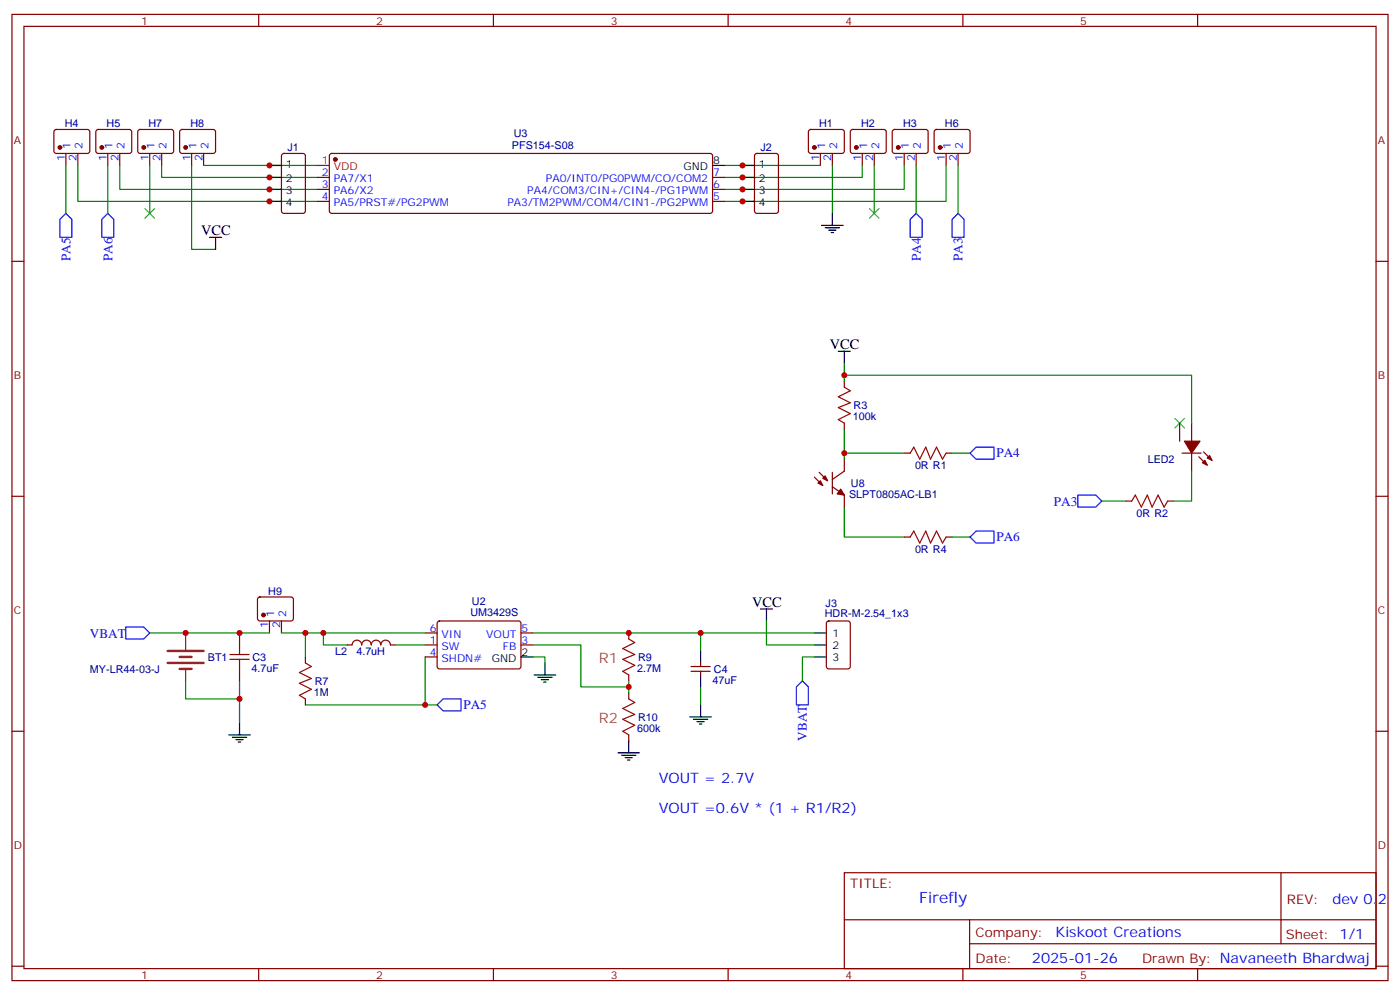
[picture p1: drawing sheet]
<svg xmlns="http://www.w3.org/2000/svg" width="412mm" height="293mm" viewBox="0 0 412 293" stroke-linecap="round" stroke-linejoin="round" font-family="sans-serif">
<g fill="none" stroke="#870000" stroke-width=".35">
<path d="M3.5 4.2h405.4v284.4h-405.4zM7.1 7.8h398.2v277.2h-398.2zM76.2 4.2v3.6M145.3 4.2v3.6M214.5 4.2v3.6M283.6 4.2v3.6M352.8 4.2v3.6M16.1 38.3l.5-.2 9.4 .1 .5 .6-.1 5.9-.6 .5-9.5-.1-.4-.6v-5.7zM28.5 38.3l.4-.2 9.5 .1 .4 .6-.1 5.9-.6 .5-9.4-.1-.5-.6v-5.7zM40.8 38.3l.5-.2 9.4 .1 .5 .6-.1 5.9-.7 .5-9.4-.1-.4-.6v-5.7zM53.2 38.3l.4-.2 9.5 .1 .4 .6-.1 5.9-.6 .5-9.5-.1-.4-.6v-5.7zM238.4 38.3l.4-.2 9.5 .1 .4 .6-.1 5.9-.6 .5-9.4-.1-.5-.6v-5.7z"/>
<path d="M250.7 38.3l.5-.2 9.4 .1 .5 .6-.1 5.9-.7 .5-9.4-.1-.4-.6v-5.7zM263.1 38.3l.4-.2 9.5 .1 .4 .6-.1 5.9-.6 .5-9.4-.1-.5-.6v-5.7zM275.4 38.3l.5-.2 9.4 .1 .5 .6-.1 5.9-.7 .5-9.4-.1-.4-.6v-5.7zM19.4 45.2v3.5M22.9 45.2v3.5M31.7 45.2v3.5M35.3 45.2v3.5M44.1 45.2v3.5M47.6 45.2v3.5M56.4 45.2v3.5M60 45.2v3.5M83.1 45.4l.5-.2h5.7l.6 .4 .1 16.5-.5 .6-5.9 .1-.6-.5-.1-16.4z"/>
<path d="M93.5 52.2h3.5M93.5 55.7h3.5M93.5 59.3h3.5M97.2 45.4l.5-.2h111.5l.5 .2 .2 .5v16.2l-.2 .5-.5 .2h-111.5l-.5-.2-.2-.5v-16.2zM209.9 52.2h3.5M209.9 55.7h3.5M209.9 59.3h3.5M222.5 45.4l.5-.2h5.6l.7 .4v16.5l-.5 .6-5.8 .1-.7-.5-.1-16.4zM241.7 45.2v3.5M245.2 45.2v3.5M254 45.2v3.5M257.5 45.2v3.5"/>
<path d="M266.3 45.2v3.5M269.9 45.2v3.5M278.7 45.2v3.5M282.2 45.2v3.5M3.5 76.9h3.6M405.3 76.9h3.6M248.7 112.2v1.7M241.3 139l2.5 2.5M245.2 139v6.3M248.7 124.5v1.8M248.7 135.1v3.5l-3.5 2.5M266.3 133.3h1.8"/>
<path d="M278.7 133.3h1.8M347.5 124.5v5.3M348.2 133.3h5.6M351 124.5v5.3M351 133.3v5.3M353.1 134.4l2.5 2.5M354.5 133l2.5 2.5M3.5 146.1h3.6M239.9 140.4l2.5 2.5M245.2 143.2l3.5 2.5v3.5M266.3 158h1.8M278.7 158h1.8"/>
<path d="M331.6 147.5h1.8M344 147.5h1.7M405.3 146.1h3.6M76.1 175.9l.5-.2h9.4l.4 .7v5.9l-.7 .4h-9.4l-.5-.7v-5.6zM70.6 186.3v3.5M70.6 196.8v3.6M79.4 182.7v3.6M82.9 182.7v3.6M90 193.3v1.8M102.3 189.8h1.4a1.41 1.41 0 0 1 1.4-1.4 1.41 1.41 0 0 1 1.4 1.4 1.41 1.41 0 0 1 1.5-1.4 1.41 1.41 0 0 1 1.4 1.4 1.41 1.41 0 0 1 1.4-1.4 1.41 1.41 0 0 1 1.4 1.4 1.41 1.41 0 0 1 1.4-1.4 1.41 1.41 0 0 1 1.4 1.4h1.4M125.2 189.8h3.6M125.2 193.3h3.6"/>
<path d="M125.2 186.3h3.6M129 182.9l.5-.2 23.5 .1 .5 .6-.1 13-.6 .4h-23.6l-.4-.7v-12.7zM153.5 189.8h3.5M153.5 186.3h3.5M185.2 186.3v1.7M185.2 198.6v1.8M203.6 197.6h5.6M203.6 196.1h5.6M206.4 195.1v1M206.4 197.6v1M243.7 182.9l.4-.2h5.7l.6 .5 .1 12.9-.5 .7h-5.9l-.6-.4-.1-13zM3.5 215.2h3.6"/>
<path d="M90 205.7v1.7M185.2 203.9v1.8M185.2 216.3v1.7M405.3 215.2h3.6M248.7 256.8h156.6v28.2h-156.6zM377.3 256.8v20.9M248.7 270.7h156.5M285.6 277.7h119.6M285.6 270.7v14.1M3.5 284.3h3.6M76.2 285v3.6M145.3 285v3.6"/>
<path d="M214.5 285v3.6M283.6 285v3.6M352.8 285v3.6M405.3 284.3h3.6"/>
</g>
<g fill="none" stroke="#008700" stroke-width=".35">
<path d="M19.4 48.7v14.1M22.9 48.7v10.6h70.6M31.7 48.7v14.1M35.3 48.7v7h58.2M44.1 48.7v14.1M47.6 48.7v3.5h45.9M56.4 48.7v24.7h7.1M60 48.7h33.5M213.4 48.7h28.3M245.2 48.7v14.1M254 48.7v3.5h-40.6M257.5 48.7v14.1"/>
<path d="M266.3 48.7v7h-52.9M269.9 48.7v14.1M278.7 48.7v10.6h-65.3M282.2 48.7v14.1M248.7 110.4h102.3v14.1M248.7 106.9v5.3M248.7 126.3v7M266.3 133.3h-17.6v1.8M280.5 133.3h5.3M351 138.6v8.9h-5.3M248.7 149.2v8.8h17.6M280.5 158h5.3"/>
<path d="M324.6 147.5h7M44.1 186.3h35.3M82.9 186.3h42.3M90 186.3v7M95.2 186.3v3.5h7.1M116.4 189.8h8.8M125.2 193.3v14.1h-35.2M157 186.3h82.9M157 193.3h3.5v1.8M157 189.8h14.1v12.3h14.1M206.4 186.3v5.3M225.8 182.7v7.1h14.1"/>
<path d="M239.9 193.3h-3.5v7.1M54.7 200.4v5.3h15.9M70.6 200.4v12.3M125.2 207.4h3.6M185.2 200.4v3.5M206.4 202.1v5.3"/>
</g>
<path d="M248.7 113.9l1.8 1.1-3.6 1.8 3.6 1.7-3.6 1.4 3.6 1.8-3.6 1.8 1.8 1M268.1 133.3l1.1-1.7 1.7 3.5 1.8-3.5 1.4 3.5 1.8-3.5 1.7 3.5 1.1-1.8M268.1 158l1.1-1.7 1.7 3.5 1.8-3.5 1.4 3.5 1.8-3.5 1.7 3.5 1.1-1.8M333.4 147.5l1-1.8 1.8 3.5 1.8-3.5 1.4 3.5 1.7-3.5 1.8 3.5 1.1-1.7M67.7 194h5.7M67.7 192.6h5.7M70.6 189.8v2.8M70.6 194v2.8M90 195.1l1.7 1-3.5 1.8 3.5 1.8-3.5 1.4 3.5 1.7-3.5 1.8 1.8 1.1M185.2 188l1.8 1.1-3.6 1.8 3.6 1.7-3.6 1.4 3.6 1.8-3.6 1.8 1.8 1M185.2 205.7l1.8 1-3.6 1.8 3.6 1.8-3.6 1.4 3.6 1.7-3.6 1.8 1.8 1.1" fill="none" stroke="#a10000" stroke-width=".35"/>
<path d="M42.7 61.4l2.8 2.8M45.5 61.4l-2.8 2.8M256.1 61.4l2.8 2.8M258.9 61.4l-2.8 2.8M346.1 123.1l2.8 2.8M348.9 123.1l-2.8 2.8" fill="none" stroke="#3c3" stroke-width=".35"/>
<g fill="#870000" stroke="#870000" stroke-width=".35">
<path d="M354.2 136.2l.7-.7 .7 1.4z"/>
<path d="M355.6 134.8l.7-.7 .7 1.4z"/>
<path d="M348.9 129.8h4.6l-2.5 3.5z"/>
<path d="M247.6 143.9l1.1 1.8-2.1-.4z"/>
<path d="M240.9 142.2l.8-.7 .7 1.4z"/>
<path d="M242.4 140.8l.7-.7 .7 1.4z"/>
<circle cx="276.9" cy="43.4" r=".53"/>
<circle cx="239.9" cy="43.4" r=".53"/>
<circle cx="252.2" cy="43.4" r=".53"/>
<circle cx="264.6" cy="43.4" r=".53"/>
<circle cx="17.6" cy="43.4" r=".53"/>
<circle cx="30" cy="43.4" r=".53"/>
<circle cx="42.3" cy="43.4" r=".53"/>
<circle cx="54.7" cy="43.4" r=".53"/>
<circle cx="77.6" cy="181" r=".53"/>
<circle cx="98.8" cy="46.9" r=".53"/>
</g>
<g fill="none" stroke="#000" stroke-width=".35">
<path d="M79.4 48.7h3.5M79.4 52.2h3.5M79.4 55.7h3.5M79.4 59.3h3.5M209.9 48.7h3.5M218.7 48.7h3.5M218.7 52.2h3.5M218.7 55.7h3.5M218.7 59.3h3.5M61.7 69.8h3.6M63.5 69.8v3.6M242 66.3h6.4"/>
<path d="M243.1 67h4.2M244.1 67.7h2.1M244.8 68.4h.7M245.2 62.8v3.5M246.9 103.4h3.6M248.7 103.4v3.5M224 179.2h3.5M225.8 179.2v3.5M153.5 193.3h3.5M157.3 198.6h6.4M158.4 199.3h4.2M160.5 195.1v3.5"/>
<path d="M206.4 191.6v3.5M206.4 198.6v3.5M239.9 193.3h3.5M239.9 186.3h3.5M239.9 189.8h3.5M67.4 216.3h6.3M68.4 217h4.3M69.5 217.7h2.1M70.2 218.4h.7M70.6 212.7v3.6M159.5 200h2.1M160.2 200.7h.7"/>
<path d="M185.2 218v3.5M203.2 211h6.3M204.3 211.7h4.2M205.3 212.4h2.1M206 213.1h.7M206.4 207.4v3.6M182 221.5h6.4M183.1 222.2h4.2M184.1 223h2.2M184.9 223.7h.7"/>
</g>
<path d="M19.4 62.8l1.8 1.8v5.2h-3.6v-5.2zM31.7 62.8l1.8 1.8v5.2h-3.5v-5.2zM268.1 64.6l1.8-1.8 1.7 1.8v5.2h-3.5zM282.2 62.8l1.8 1.8v5.2h-3.5v-5.2zM287.5 131.6h5.3v3.5h-5.3l-1.7-1.8zM287.5 156.3h5.3v3.5h-5.3l-1.7-1.8zM317.5 145.7h5.3l1.8 1.8-1.8 1.7h-5.3zM37 184.5h5.3l1.8 1.8-1.8 1.7h-5.3zM128.8 207.4l1.7-1.7h5.3v3.5h-5.3zM234.6 202.1l1.8-1.7 1.7 1.7v5.3h-3.5z" fill="none" stroke="#00f" stroke-width=".35"/>
<path d="M93.5 48.7h3.5" fill="none" stroke="#f00" stroke-width=".35"/>
<path d="M54.7 186.3v4.9M54.7 196.8v3.6" fill="none" stroke="#8c2424" stroke-width=".35"/>
<path d="M49.4 195.1h10.6M49.4 191.6h10.6M52.9 196.8h3.5M52.9 193.3h3.5" fill="none" stroke="#8c2424" stroke-width=".71"/>
<g fill="#c00">
<circle cx="248.7" cy="133.3" r=".88"/>
<circle cx="248.7" cy="110.4" r=".88"/>
<circle cx="79.4" cy="48.7" r=".88"/>
<circle cx="79.4" cy="52.2" r=".88"/>
<circle cx="79.4" cy="55.7" r=".88"/>
<circle cx="79.4" cy="59.3" r=".88"/>
<circle cx="218.7" cy="48.7" r=".88"/>
<circle cx="218.7" cy="52.2" r=".88"/>
<circle cx="218.7" cy="55.7" r=".88"/>
<circle cx="218.7" cy="59.3" r=".88"/>
<circle cx="206.4" cy="186.3" r=".88"/>
<circle cx="185.2" cy="186.3" r=".88"/>
<circle cx="185.2" cy="202.1" r=".88"/>
<circle cx="125.2" cy="207.4" r=".88"/>
<circle cx="70.6" cy="205.7" r=".88"/>
<circle cx="70.6" cy="186.3" r=".88"/>
<circle cx="54.7" cy="186.3" r=".88"/>
<circle cx="90" cy="186.3" r=".88"/>
<circle cx="95.3" cy="186.3" r=".88"/>
</g>
<text font-size="4.6" fill="#00f" x="270.8" y="265.8">Firefly</text>
<g font-size="4.2">
<text x="59.3" y="69.1">VCC</text>
<text x="244.5" y="102.7">VCC</text>
<text x="221.5" y="178.5">VCC</text>
</g>
<g font-size="4.2" fill="#963">
<text x="176.4" y="195.1">R1</text>
<text x="176.4" y="212.7">R2</text>
</g>
<g font-size="4.2" fill="#00f">
<text x="194" y="230.4">VOUT = 2.7V</text>
<text x="194" y="239.2">VOUT =0.6V * (1 + R1/R2)</text>
<text x="392.5" y="266.1">dev 0.2</text>
<text x="310.9" y="275.6">Kiskoot Creations</text>
<text x="304" y="283.4">2025-01-26</text>
</g>
<g font-size="3.9" fill="#00f">
<text x="20.7" y="76.9" transform="rotate(-90 20.7 76.9)">PA5</text>
<text x="33.1" y="76.9" transform="rotate(-90 33.1 76.9)">PA6</text>
<text x="271.2" y="76.9" transform="rotate(-90 271.2 76.9)">PA4</text>
<text x="283.6" y="76.9" transform="rotate(-90 283.6 76.9)">PA3</text>
<text x="293.5" y="134.6">PA4</text>
<text x="310.4" y="148.8">PA3</text>
<text x="293.5" y="159.3">PA6</text>
<text x="26.5" y="187.7">VBAT</text>
<text x="136.5" y="208.7">PA5</text>
<text x="237.7" y="218" transform="rotate(-90 237.7 218)">VBAT</text>
</g>
<g font-size="3.9" fill="#800">
<text x="250.5" y="261.4">TITLE:</text>
<text x="379.1" y="266.1">REV:</text>
<text x="287.4" y="275.6">Company:</text>
<text x="378.7" y="276.2">Sheet: 1/1</text>
<text x="287.4" y="283.3">Date:</text>
<text x="336.4" y="283.4">Drawn By: Navaneeth Bhardwaj</text>
</g>
<g font-size="3.2" fill="#800">
<text x="41.6" y="7.2">1</text>
<text x="110.8" y="7.2">2</text>
<text x="179.9" y="7.2">3</text>
<text x="249.1" y="7.2">4</text>
<text x="318.2" y="7.2">5</text>
<text x="4.1" y="42.3">A</text>
<text x="405.9" y="42.3">A</text>
<text x="4.1" y="111.5">B</text>
<text x="405.9" y="111.5">B</text>
<text x="4.1" y="180.6">C</text>
<text x="405.9" y="180.6">C</text>
<text x="4.1" y="249.8">D</text>
<text x="405.9" y="249.8">D</text>
<text x="41.6" y="288">1</text>
<text x="110.8" y="288">2</text>
<text x="179.9" y="288">3</text>
<text x="249.1" y="288">4</text>
<text x="318.2" y="288">5</text>
</g>
<g font-size="3.2" fill="#000080">
<text x="19.1" y="37.5">H4</text>
<text x="31.4" y="37.5">H5</text>
<text x="43.8" y="37.5">H7</text>
<text x="56.1" y="37.5">H8</text>
<text x="151.4" y="40.5">U3</text>
<text x="241.3" y="37.5">H1</text>
<text x="253.7" y="37.5">H2</text>
<text x="266" y="37.5">H3</text>
<text x="278.4" y="37.5">H6</text>
<text x="84.7" y="44.5">J1</text>
<text x="150.8" y="43.7">PFS154-S08</text>
<text x="224" y="44.5">J2</text>
<text x="251.2" y="123.6">100k</text>
<text x="251.5" y="120.4">R3</text>
<text x="338.1" y="136.3">LED2</text>
<text x="250.7" y="143.3">U8</text>
<text x="269.5" y="138.1">0R R1</text>
<text x="250.1" y="146.5">SLPT0805AC-LB1</text>
<text x="334.8" y="152.2">0R R2</text>
<text x="269.5" y="162.8">0R R4</text>
<text x="79" y="175.1">H9</text>
<text x="139" y="178.1">U2</text>
<text x="243.2" y="178.5">J3</text>
<text x="138.6" y="181.4">UM3429S</text>
<text x="243" y="181.7">HDR-M-2.54_1x3</text>
<text x="26.5" y="198">MY-LR44-03-J</text>
<text x="61.2" y="194.4">BT1</text>
<text x="74.1" y="197.7">4.7uF</text>
<text x="74.4" y="194.5">C3</text>
<text x="98.7" y="192.7">L2</text>
<text x="105" y="192.7">4.7uH</text>
<text x="187.7" y="197.7">2.7M</text>
<text x="188" y="194.5">R9</text>
<text x="210.3" y="198">C4</text>
<text x="92.7" y="201.6">R7</text>
<text x="209.9" y="201.3">47uF</text>
<text x="92.4" y="204.8">1M</text>
<text x="187.7" y="215.3">600k</text>
<text x="188" y="212.1">R10</text>
</g>
<g font-size="3.2" fill="#00f">
<text x="19" y="47.3" transform="rotate(-90 19 47.3)">1</text>
<text x="20.8" y="43.9" transform="rotate(-90 20.8 43.9)">1</text>
<text x="22.6" y="47.3" transform="rotate(-90 22.6 47.3)">2</text>
<text x="24.3" y="43.9" transform="rotate(-90 24.3 43.9)">2</text>
<text x="31.4" y="47.3" transform="rotate(-90 31.4 47.3)">1</text>
<text x="33.2" y="43.9" transform="rotate(-90 33.2 43.9)">1</text>
<text x="34.9" y="47.3" transform="rotate(-90 34.9 47.3)">2</text>
<text x="36.7" y="43.9" transform="rotate(-90 36.7 43.9)">2</text>
<text x="43.7" y="47.3" transform="rotate(-90 43.7 47.3)">1</text>
<text x="45.5" y="43.9" transform="rotate(-90 45.5 43.9)">1</text>
<text x="47.3" y="47.3" transform="rotate(-90 47.3 47.3)">2</text>
<text x="49" y="43.9" transform="rotate(-90 49 43.9)">2</text>
<text x="56.1" y="47.3" transform="rotate(-90 56.1 47.3)">1</text>
<text x="57.9" y="43.9" transform="rotate(-90 57.9 43.9)">1</text>
<text x="59.6" y="47.3" transform="rotate(-90 59.6 47.3)">2</text>
<text x="61.4" y="43.9" transform="rotate(-90 61.4 43.9)">2</text>
<text x="241.3" y="47.3" transform="rotate(-90 241.3 47.3)">1</text>
<text x="243.1" y="43.9" transform="rotate(-90 243.1 43.9)">1</text>
<text x="244.8" y="47.3" transform="rotate(-90 244.8 47.3)">2</text>
<text x="246.6" y="43.9" transform="rotate(-90 246.6 43.9)">2</text>
<text x="253.6" y="47.3" transform="rotate(-90 253.6 47.3)">1</text>
<text x="255.4" y="43.9" transform="rotate(-90 255.4 43.9)">1</text>
<text x="257.2" y="47.3" transform="rotate(-90 257.2 47.3)">2</text>
<text x="258.9" y="43.9" transform="rotate(-90 258.9 43.9)">2</text>
<text x="266" y="47.3" transform="rotate(-90 266 47.3)">1</text>
<text x="267.8" y="43.9" transform="rotate(-90 267.8 43.9)">1</text>
<text x="269.5" y="47.3" transform="rotate(-90 269.5 47.3)">2</text>
<text x="271.3" y="43.9" transform="rotate(-90 271.3 43.9)">2</text>
<text x="278.3" y="47.3" transform="rotate(-90 278.3 47.3)">1</text>
<text x="280.1" y="43.9" transform="rotate(-90 280.1 43.9)">1</text>
<text x="281.9" y="47.3" transform="rotate(-90 281.9 47.3)">2</text>
<text x="283.6" y="43.9" transform="rotate(-90 283.6 43.9)">2</text>
<text x="94.8" y="51.9">2</text>
<text x="98.3" y="53.6">PA7/X1</text>
<text x="160.8" y="53.6">PA0/INT0/PG0PWM/CO/COM2</text>
<text x="210.1" y="51.9">7</text>
<text x="94.8" y="55.4">3</text>
<text x="94.8" y="58.9">4</text>
<text x="98.3" y="57.2">PA6/X2</text>
<text x="155.3" y="57.2">PA4/COM3/CIN+/CIN4-/PG1PWM</text>
<text x="210.1" y="58.9">5</text>
<text x="210.1" y="55.4">6</text>
<text x="98.3" y="60.7">PA5/PRST#/PG2PWM</text>
<text x="149.5" y="60.7">PA3/TM2PWM/COM4/CIN1-/PG2PWM</text>
<text x="79" y="184.9" transform="rotate(-90 79 184.9)">1</text>
<text x="80.8" y="181.4" transform="rotate(-90 80.8 181.4)">1</text>
<text x="82.5" y="184.9" transform="rotate(-90 82.5 184.9)">2</text>
<text x="84.3" y="181.4" transform="rotate(-90 84.3 181.4)">2</text>
<text x="126.6" y="185.9">6</text>
<text x="153.6" y="185.9">5</text>
<text x="126.6" y="189.4">1</text>
<text x="130.1" y="191.2">SW</text>
<text x="130.1" y="187.7">VIN</text>
<text x="143.2" y="187.7">VOUT</text>
<text x="148.2" y="191.2">FB</text>
<text x="153.6" y="189.4">3</text>
<text x="126.6" y="193">4</text>
<text x="130.1" y="194.7">SHDN#</text>
</g>
<g font-size="3.2">
<text x="84.2" y="49.4">1</text>
<text x="84.2" y="53.6">2</text>
<text x="201.3" y="50.1">GND</text>
<text x="210.1" y="48.3">8</text>
<text x="223.6" y="49.4">1</text>
<text x="223.6" y="53.6">2</text>
<text x="84.2" y="57.2">3</text>
<text x="223.6" y="57.2">3</text>
<text x="84.2" y="60.7">4</text>
<text x="223.6" y="60.7">4</text>
<text x="245.2" y="187.3">1</text>
<text x="245.2" y="190.9">2</text>
<text x="144.9" y="194.7">GND</text>
<text x="153.6" y="193">2</text>
<text x="245.2" y="194.4">3</text>
</g>
<g font-size="3.2" fill="#f00">
<text x="94.8" y="48.3">1</text>
<text x="98.3" y="50.1">VDD</text>
</g>
</svg>
